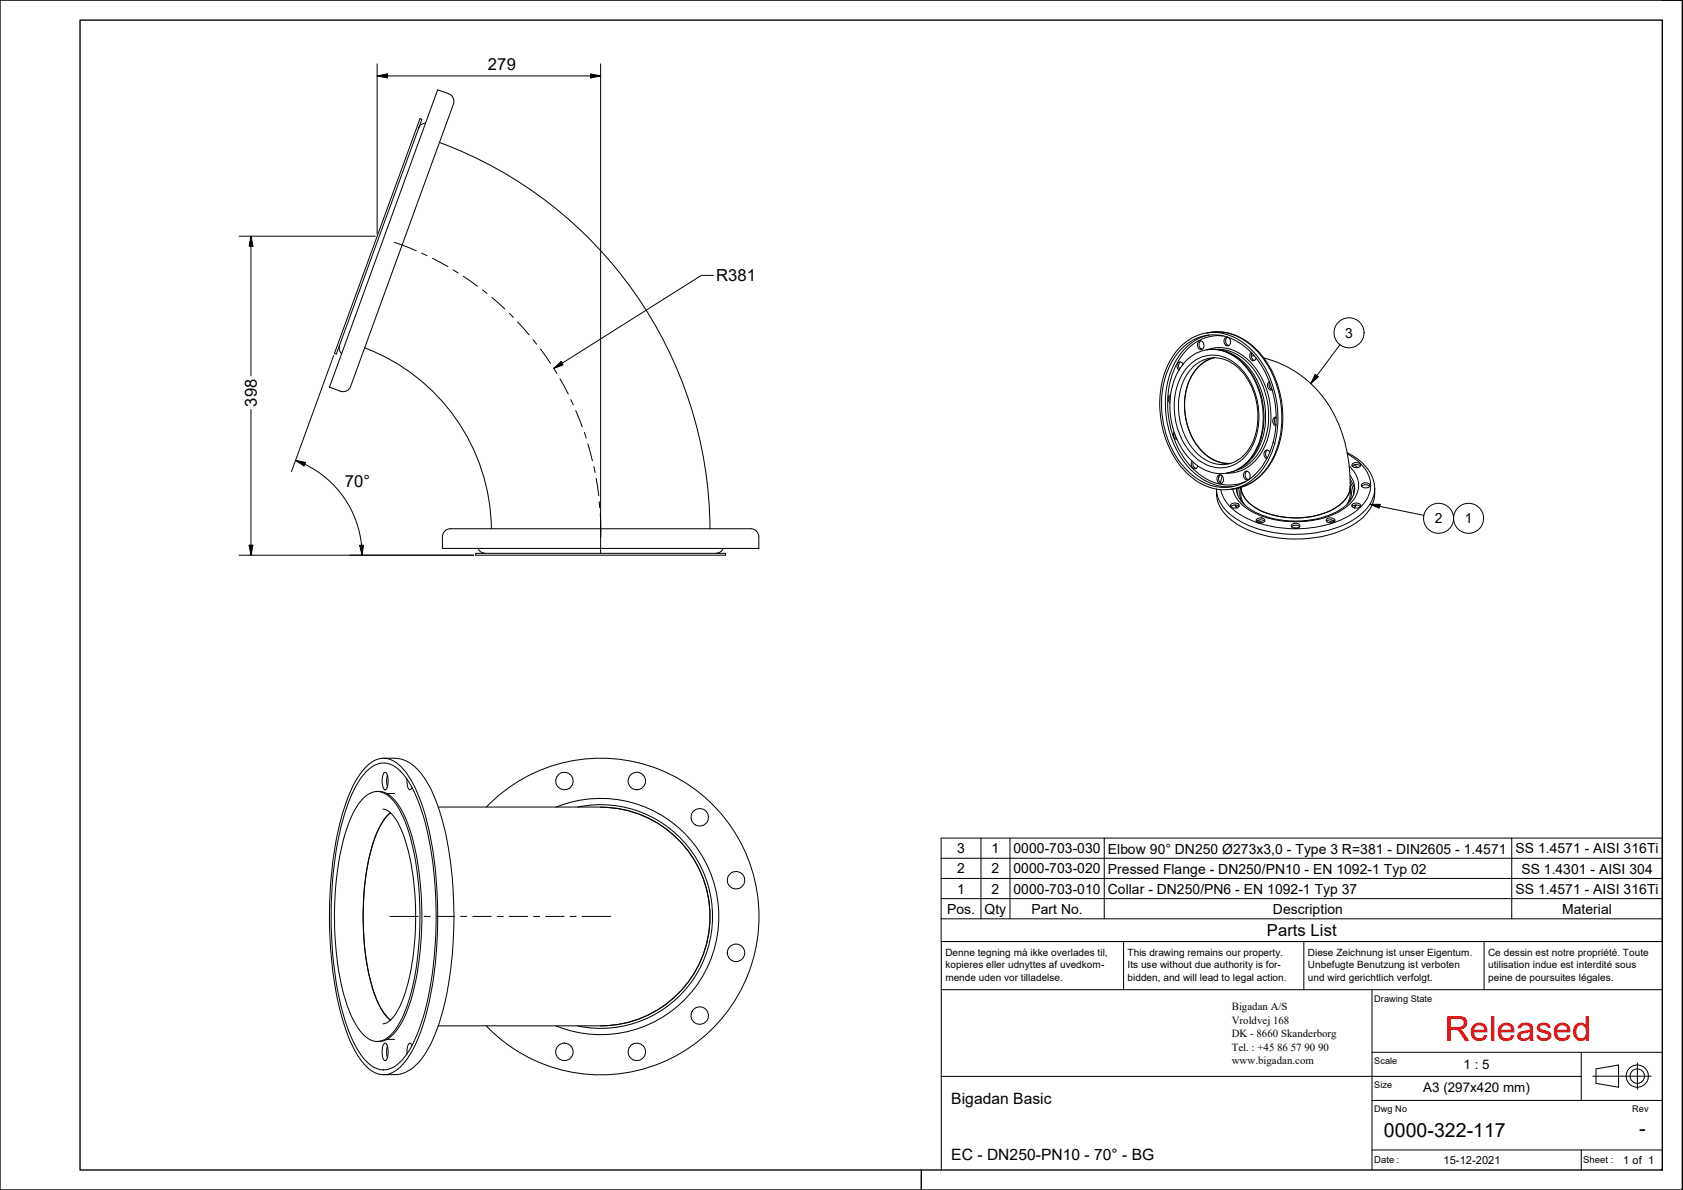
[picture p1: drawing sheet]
<svg xmlns="http://www.w3.org/2000/svg" width="420mm" height="297mm" viewBox="0 0 420 297" stroke-linecap="round" stroke-linejoin="round" font-family="sans-serif">
<!-- layer: Visible -->
<g fill="none" stroke="#000" stroke-width=".25">
<path d="M104.9 29.6l.4 .2-21.4 58.6-.4-.1zM106.2 30.8a1.8 1.8 0 0 0-1.7 1.1M109.3 22.4l2.7 1a2.01 2.01 0 0 1 1.2 2.6l-25.6 70.5a2.01 2.01 0 0 1-2.6 1.2l-2.7-1.1zM109.7 35.6a103.5 103.5 0 0 1 67.5 96.4M84.8 86.3a1.8 1.8 0 0 0 .5 2M91.1 86.8a48.9 48.9 0 0 1 31.6 45.2M292.2 98.8l-.1 1.1M292.2 98.5a1.25 1.25 0 0 0-.1 2M294.7 90.3a1.26 1.26 0 0 0-.2 1.8M294.7 86.5a11.8 11.8 0 0 1 16.8-.1 24.6 24.6 0 0 1 4.6 29.4 12 12 0 0 1-19 3 24.8 24.8 0 0 1-6.3-25.8 18.1 18.1 0 0 1 3.9-6.5zM295.1 86.9a11.4 11.4 0 0 1 15.9-.2 24 24 0 0 1 6.3 25.3 13.5 13.5 0 0 1-10.3 9.6 13.5 13.5 0 0 1-12.1-5.8 24.1 24.1 0 0 1-2-26zM295.4 90.9a.83 .83 0 0 0-1.1-.5 .83 .83 0 0 0-.5 1.2l.5 .8"/>
<path d="M296.3 89.9a9.2 9.2 0 0 1 12.7-.3 19.5 19.5 0 0 1 4 23.7 9.4 9.4 0 0 1-15.3 1.9 19.4 19.4 0 0 1-3-23.4zM299.1 85.4a.94 .94 0 0 1 1.2 0 .94 .94 0 0 1 .3 1.1 .81 .81 0 0 1-.9 .7 .81 .81 0 0 1-.7-.9zM299.8 85.1a1.23 1.23 0 0 0 .3 2.1M301.2 83.1a13.9 13.9 0 0 1 14.1 6 24.7 24.7 0 0 1 2.4 25.8 13.1 13.1 0 0 1-10.4 7.2M301.3 87.3a11.1 11.1 0 0 1 10.9 5.5 19.4 19.4 0 0 1 .5 21.1 10.2 10.2 0 0 1-6.5 4.2M302.1 89.4a9.3 9.3 0 0 1 8.9 4.6 16.8 16.8 0 0 1 .5 18.5 8.2 8.2 0 0 1-5.2 3.4M302.9 89.3a10.6 10.6 0 0 0-7 9.3 16.2 16.2 0 0 0 6.3 15.8 9.2 9.2 0 0 0 4.8 1.3M303.1 89.3a10.5 10.5 0 0 0-7.1 8.9 16.1 16.1 0 0 0 6 16 8 8 0 0 0 5.3 1.4M305.9 84.4a1.01 1.01 0 0 1 1.2 .2 1.01 1.01 0 0 1 0 1.3 .84 .84 0 0 1-1.1 .3 .84 .84 0 0 1-.4-1zM306.5 84.1a1.22 1.22 0 0 0 .2 2.2M312.4 88a1.12 1.12 0 0 0-.4 1.3 1.12 1.12 0 0 0 1.2 .6l.4-.5M312.4 88.8l.8 .1"/>
<path d="M312.5 88.2a1.27 1.27 0 0 0 .7 1.8M315.5 89.4a28.2 28.2 0 0 1 20 20.1 45 45 0 0 1 1.6 11.9M316.9 95.2a1.14 1.14 0 0 0-.4 1.3 1.14 1.14 0 0 0 1.1 .8M317 95.5a1.26 1.26 0 0 0 .6 1.8M293.1 107.9a1.23 1.23 0 0 0 .7 1.8M293.3 108.5l.4 .9M297.6 115.1a1.08 1.08 0 0 0-.1 1.3 1.08 1.08 0 0 0 1.2 .5l.3-.6M297.9 115.3a1.24 1.24 0 0 0 .7 1.6M304 118.8a.89 .89 0 0 1 1.1-.1 .89 .89 0 0 1 .3 1.1 .79 .79 0 0 1-.7 .9 .79 .79 0 0 1-.8-.8l-.1-.4zM304.4 118.7l-.2 .5M304.7 118.5a1.23 1.23 0 0 0 .3 2.1M310.8 117.7a1.06 1.06 0 0 1 1.3 .9 1.06 1.06 0 0 1-.9 1.2 1.26 1.26 0 0 1-.4-2.1z"/>
<path d="M311.3 117.6a1.19 1.19 0 0 0 .3 2.1M316.4 112.3a1.28 1.28 0 0 0 0 2M317 112.8a.81 .81 0 0 0-1-.4 .81 .81 0 0 0-.4 1.1l.1 .5 .6 .5M318.6 106a1.24 1.24 0 0 1 0-1.9 1.12 1.12 0 0 0-.9 1.1 1.12 1.12 0 0 0 .8 1.1M336.3 113a11.1 11.1 0 0 1 6.9 8.7 9.3 9.3 0 0 1-4.9 9 30.6 30.6 0 0 1-23.4 2.7 16.3 16.3 0 0 1-10.2-6.7 7.5 7.5 0 0 1-1-4.6M337.6 116.4l.7-.4a1.34 1.34 0 0 1 1.3 .4M337.7 115.8a1.33 1.33 0 0 1 2 .3 1.29 1.29 0 0 1-2.2 0zM338.1 116l.9 .7M111 132.6l.9-.5 .5-.1h75a2.01 2.01 0 0 1 2 2v2.9h-79l.1-3.4zM118.7 138.1h62.4v.5h-62.4zM119.4 136.9a1.8 1.8 0 0 0 1.7 1.2M180.5 136.9a1.8 1.8 0 0 1-1.7 1.2"/>
<path d="M307.3 126.4l.9-.3 .7 .1 .4 .2M307.4 125.8l.2-.1a1.26 1.26 0 0 1 1.8 .6 1.31 1.31 0 0 1-2.2-.2zM308.3 126.1l.4 .7M308.4 126.1l.4 .7M308.7 121.9a6.9 6.9 0 0 0 4.1 5.6 23.4 23.4 0 0 0 21.8-.3 6.7 6.7 0 0 0 3.6-5.3M309.1 126.3l.1 .2M309.7 121.7a5.2 5.2 0 0 0 .2 3.5M313.7 130.2l.9-.5 .7 .2 .4 .3M313.7 129.6l.5-.2a1.08 1.08 0 0 1 1.6 .6 1.24 1.24 0 0 1-2.2-.2zM313.7 130.1l1 .4M322.4 131.5l.7-.4a1.34 1.34 0 0 1 1.3 .4M322.5 130.9a1.33 1.33 0 0 1 2 .4 1.29 1.29 0 0 1-2.2 0z"/>
<path d="M331.2 130.2l.9-.5 .7 .2 .4 .3M331.3 129.5l.6-.2a.98 .98 0 0 1 1.3 .8 1.31 1.31 0 0 1-2.1-.2zM333.2 130.1l-1.1 .4M337.1 121.4a7.5 7.5 0 0 1-4.7 6 21.3 21.3 0 0 1-19.1-.8 6.6 6.6 0 0 1-3.5-4.9v1.5M337.1 121.5a4.7 4.7 0 0 1-.2 3.7M337.1 121.4v1.8M337.7 125.8l.2-.1a1.26 1.26 0 0 1 1.8 .6 1.31 1.31 0 0 1-2.2-.2zM337.7 126.3l-.1 .1 1.1-.3 .9 .3M338.5 126.1l-.4 .7M338.5 126.1l-.3 .7M339.9 121.4a1.53 1.53 0 0 1 2.1 0M340 120.8h.1a1.19 1.19 0 0 1 1.9 .5 1.34 1.34 0 0 1-2.1-.1z"/>
<path d="M90.5 199.5a4.5 4.5 0 0 1 7.3 0 26.7 26.7 0 0 1 5.4 12.5 80.6 80.6 0 0 1-1.5 39 15.3 15.3 0 0 1-5.6 8.5 4.5 4.5 0 0 1-5.8-1.7 27.3 27.3 0 0 1-5-11.6 83.1 83.1 0 0 1 .8-37.9 22 22 0 0 1 4.4-8.8zM91 191.8a5.6 5.6 0 0 1 7.8-1.5 17.7 17.7 0 0 1 5.8 8.7 86.7 86.7 0 0 1 4.7 31.5 83.4 83.4 0 0 1-4.7 28 19.3 19.3 0 0 1-5.8 8.8 5.6 5.6 0 0 1-7.8-1.5 33 33 0 0 1-6.2-13.8 103.5 103.5 0 0 1 .8-49.2 29.8 29.8 0 0 1 5.4-11zM91.7 192.4a5.3 5.3 0 0 1 8.2 0 26.5 26.5 0 0 1 5.8 11.5 100 100 0 0 1 0 49.7 26.5 26.5 0 0 1-5.8 11.5 5.3 5.3 0 0 1-8.2 0 28.3 28.3 0 0 1-6.3-12.8 100.7 100.7 0 0 1 .4-48.4 27.1 27.1 0 0 1 5.9-11.5zM94.1 197.6a5.8 5.8 0 0 1 5.2 3 39.3 39.3 0 0 1 5.3 16.8 80.1 80.1 0 0 1-2.3 33.2 16.6 16.6 0 0 1-5.5 8.8l-1.1 .4-1.6 .2M95.8 189.3h2.7a9.9 9.9 0 0 1 7.7 5.3 52.2 52.2 0 0 1 6.2 20.4 100.8 100.8 0 0 1-2.3 38.8 27 27 0 0 1-6.6 12.3 7.4 7.4 0 0 1-5 2.2h-2.7M95.8 193l.3-.2a2.3 2.3 0 0 1 .8 2.7 1.3 1.3 0 0 1-.9 1.6 4.4 4.4 0 0 1-.2-4.1zM96.6 198.1h1.9M96.7 193.5l-.2 1 .2 1.9M101.6 194.5a2.71 2.71 0 0 0 .8 2.7l.5-.7M95.6 202a4.6 4.6 0 0 1 3.3 2.6 41.5 41.5 0 0 1 4.6 17.4 67.5 67.5 0 0 1-2.8 27.2 11.7 11.7 0 0 1-4 6l-1.1 .4M97.5 202.8a18.2 18.2 0 0 0-4.9 9.4 69.2 69.2 0 0 0 .7 35.4 15.8 15.8 0 0 0 4.2 7.1M97.5 202.9a15.7 15.7 0 0 0-4.5 8.2 69 69 0 0 0 .3 36.5 14.9 14.9 0 0 0 4.2 7"/>
<path d="M109.4 201.5h40.5M121.4 201.5a39.5 39.5 0 0 1 56.3-.9 39.5 39.5 0 0 1 0 56.3 39.5 39.5 0 0 1-56.3-.8M138.8 201.5a29.5 29.5 0 0 1 40.7 27.3 29.5 29.5 0 0 1-40.7 27.3M144.2 201.5a27.9 27.9 0 0 1 33.7 27.3 27.9 27.9 0 0 1-33.7 27.3M150 201.5a27.3 27.3 0 0 1 27.2 27.3 27.3 27.3 0 0 1-27.2 27.3M96.6 259.4h1.9M109.4 256.1h40.5M96 260.4h.1a2.65 2.65 0 0 1 .8 2.8l-.3 1-.3 .5a1.42 1.42 0 0 1-.9-1.7 3.4 3.4 0 0 1 .6-2.6zM96.7 261.1l-.2 1.1 .2 1.8M102.9 261a.51 .51 0 0 0-.5-.6 .51 .51 0 0 0-.5 .5l-.3 2.1"/>
<circle cx="140.9" cy="195" r="2.18"/>
<circle cx="159" cy="195" r="2.18"/>
<circle cx="174.7" cy="204" r="2.18"/>
<circle cx="183.7" cy="219.7" r="2.18"/>
<circle cx="183.7" cy="237.8" r="2.18"/>
<circle cx="174.7" cy="253.5" r="2.18"/>
<circle cx="140.9" cy="262.6" r="2.18"/>
<circle cx="159" cy="262.6" r="2.18"/>
</g>
<!-- layer: Visible Narrow -->
<g fill="none" stroke="#000" stroke-width=".25">
<path d="M296.8 91.3a8.5 8.5 0 0 1 12.5 .2 17.6 17.6 0 0 1 2.7 21 8.5 8.5 0 0 1-13.6 1.7 17.4 17.4 0 0 1-2.4-22zM301.5 87.3a9.8 9.8 0 0 1 10.2 2.7 19.6 19.6 0 0 1 3.2 23 9.8 9.8 0 0 1-8.5 5.1M301.8 83.6a13.6 13.6 0 0 0-9.6 9.5 24.4 24.4 0 0 0 5.6 24.6 12.7 12.7 0 0 0 9.9 3.7M302.1 89.4a10.2 10.2 0 0 0-7.6 9.1 16.3 16.3 0 0 0 5.9 16 8 8 0 0 0 5.9 1.4M302.2 83a13.5 13.5 0 0 1 12.4 5.5 24.7 24.7 0 0 1 2.1 27.8 12.5 12.5 0 0 1-8.4 5.7M303.7 87.2a11.4 11.4 0 0 1 10 6 19.2 19.2 0 0 1 .5 19.9 9.8 9.8 0 0 1-5.8 4.4M305.4 87.5a14.9 14.9 0 0 1 9.9 11.4 17.1 17.1 0 0 1-3.5 16.3l-1.9 1.5M305.4 83.8a11.6 11.6 0 0 0-11.5 6.8 23.5 23.5 0 0 0 4.8 27.2 11.4 11.4 0 0 0 12.4 2.4M305.1 118.8l-.4 1.7M336.4 113.3a10.1 10.1 0 0 1 5.8 7.5 8.8 8.8 0 0 1-5.1 7.7 28.1 28.1 0 0 1-19.6 2.9 18.1 18.1 0 0 1-11.5-6.3l-1-1.9-.2-1M336.8 116.4a6.1 6.1 0 0 1-.3 9.8 21.6 21.6 0 0 1-15.7 3.9 17.8 17.8 0 0 1-11.6-5l-.8-1.2-.6-1.8M337 118.6a5.4 5.4 0 0 1 1.2 3.3"/>
<path d="M337.1 119.6l.8 1.6 .3 1.2M308.7 121.9h.1M308.8 121.9l-.1 .5M309.2 121.8l-.2 1.8M309.8 123.2l.1 1.2 .7 1.5M314 129.9l1.3 .5M322.8 131.8h1.3M332.9 129.9l-1.3 .5M337.1 120.4a5.3 5.3 0 0 1 .8 3.2M337.1 123.2l-.2 1.2-.6 1.5M343.2 121.9a9.6 9.6 0 0 1-5.5 7.9 30.6 30.6 0 0 1-21.9 2.7 18 18 0 0 1-10.8-6.4 7.1 7.1 0 0 1-1.3-4"/>
</g>
<!-- layer: Symbol -->
<g fill="none" stroke="#000" stroke-width=".25">
<path d="M328.3 93.5l.8 .6-1.9 1.6zM334.5 86l-7.3 9.7M342 125.9h2.6l-.3 1zM342 125.9l13.5 2.7M234.9 214.2h180.1M234.9 219.3h180.1M244.9 209.2v20.1M252.1 209.2v20.1M275.7 209.2v20.1M377.4 209.2v20.1M234.9 224.3h180.1v-15.1h-180.1v20.1M234.9 229.3v5.7h180.1v-5.7"/>
<path d="M415 224.3v5h-180.1"/>
<circle cx="336.8" cy="83.1" r="3.7"/>
<circle cx="359.1" cy="129.4" r="3.7"/>
<circle cx="366.6" cy="129.4" r="3.7"/>
</g>
<!-- layer: Border -->
<path d="M0 0h420v297h-420zM20 5h395v287h-395zM415 0h5M230 292v5" fill="none" stroke="#000" stroke-width=".34"/>
<!-- layer: Title -->
<g fill="none" stroke="#000" stroke-width=".25">
<path d="M280.5 235v12M325.5 235v12M370.5 235v12M415 235h-180v57M235 247h180M342.5 247v45M235 268.7h159.8M342.5 274.7h72.5M342.5 262.7h72.5M394.8 262.7v12M397.6 268.6h14.6M398.4 266.8l5.7-1v5.6l-5.7-1z"/>
<path d="M408.8 265.3v6.6M342.5 287h72.5M394.8 287v5"/>
<circle cx="408.7" cy="268.6" r="2.77"/>
<circle cx="408.7" cy="268.6" r="1.8"/>
</g>
<!-- layer: Centerline -->
<g fill="none" stroke="#000" stroke-width=".25">
<path d="M98.4 60.5l5.5 2.1M105.3 63.2l1.3 .6M108 64.5l3.8 2.1M113.1 67.4l1.3 .7M115.6 69l3.6 2.5M120.4 72.3l1.2 1M122.8 74.2l3.2 2.9M127.1 78.2l1.1 1M129.2 80.3l2.9 3.3M133.1 84.8l.9 1.1M134.9 87.1l2.5 3.6M138.2 91.9l.8 1.3"/>
<path d="M139.8 94.5l2.1 3.9M142.5 99.7l.6 1.4M143.7 102.5l1.6 4M145.9 107.9l.5 1.4M146.8 110.8l1.1 4.2M148.3 116.5l.3 1.4M148.8 119.4l.7 4.3M149.6 125.2l.1 1.5M149.9 128.2l.1 5.9M97.3 228.8h7.1M105.9 228.8h1.5M108.9 228.8h4.6"/>
<path d="M115 228.8h1.5M118 228.8h4.6M124.1 228.8h1.5M127.1 228.8h4.6M133.2 228.8h1.5M136.2 228.8h4.6M142.3 228.8h1.5M145.3 228.8h7.1"/>
</g>
<!-- layer: Dimension -->
<g fill="none" stroke="#000" stroke-width=".25">
<path d="M94.1 19l2.6-.6v1.1zM94.1 19h55.8M94.1 15.9v42.5M147.4 18.4l2.5 .6-2.5 .5zM149.9 15.9v122.2M59.7 59h34M62.7 59l.5 2.5h-1zM62.7 59v34.8M178.1 68.7h-3l-36.9 23.3M83.3 88.7l-10.5 29M138.2 92l1.9-1.8 .5 .9zM62.7 102.2v36.4"/>
<path d="M73.8 114.9l2.5 .5-.4 .9zM73.8 114.9l2.3 1M76.1 115.9a25.2 25.2 0 0 1 14.2 20.2M59.7 138.6h58.5M62.2 136.1h1l-.5 2.5zM89.8 136.1h1l-.4 2.5zM90.3 136.1l.1 2.5"/>
</g>
<path d="M94.1 19l2.6-.6v1.1zM147.4 18.4l2.5 .6-2.5 .5zM62.7 59l.5 2.5h-1zM138.2 92l1.9-1.8 .5 .9zM73.8 114.9l2.5 .5-.4 .9zM62.2 136.1h1l-.5 2.5zM89.8 136.1h1l-.4 2.5z" fill="#000"/>
<!-- layer: Symbol -->
<path d="M328.3 93.5l.8 .6-1.9 1.6zM342 125.9h2.6l-.3 1z" fill="#000"/>
<text font-size="8.6" fill="#f00" x="360.7" y="259.7">Released</text>
<g font-size="4.9">
<text x="345.5" y="283.7">0000-322-117</text>
<text x="409.2" y="283.3">-</text>
</g>
<g font-size="4.1">
<text x="121.8" y="17.5">279</text>
<text x="178.8" y="70.2">R381</text>
<text x="64.1" y="101.5" transform="rotate(-90 64.1 101.5)">398</text>
<text x="86.1" y="121.6">70°</text>
<text x="316.2" y="233.7">Parts List</text>
</g>
<g font-size="3.9">
<text x="237.5" y="275.5">Bigadan Basic</text>
<text x="237.5" y="289.5">EC - DN250-PN10 - 70° - BG</text>
</g>
<g font-size="3.5">
<text x="335.8" y="84.3">3</text>
<text x="358.2" y="130.6">2</text>
<text x="365.7" y="130.6">1</text>
<text x="239" y="213">3</text>
<text x="247.5" y="213">1</text>
<text x="253" y="213">0000-703-030</text>
<text x="276.6" y="213">Elbow 90° DN250 Ø273x3,0 - Type 3 R=381 - DIN2605 - 1.4571</text>
<text x="378.3" y="213">SS 1.4571 - AISI 316Ti</text>
<text x="239" y="218">2</text>
<text x="247.5" y="218">2</text>
<text x="253" y="218">0000-703-020</text>
<text x="276.6" y="218">Pressed Flange - DN250/PN10 - EN 1092-1 Typ 02</text>
<text x="379.8" y="218">SS 1.4301 - AISI 304</text>
<text x="239" y="223">1</text>
<text x="247.5" y="223">2</text>
<text x="253" y="223">0000-703-010</text>
<text x="276.6" y="223.1">Collar - DN250/PN6 - EN 1092-1 Typ 37</text>
<text x="378.3" y="223.1">SS 1.4571 - AISI 316Ti</text>
<text x="236.4" y="228.1">Pos.</text>
<text x="245.8" y="228.1">Qty</text>
<text x="257.5" y="228.1">Part No.</text>
<text x="317.8" y="228.1">Description</text>
<text x="390" y="228.1">Material</text>
</g>
<g font-size="3.3">
<text x="365.4" y="266.9">1 : 5</text>
<text x="355.3" y="272.5">A3 (297x420 mm)</text>
</g>
<g font-size="2.8">
<text x="360.3" y="290.5">15-12-2021</text>
<text x="405.3" y="290.5">1 of 1</text>
</g>
<g font-size="2.7">
<text x="307.5" y="252">Bigadan A/S</text>
<text x="307.5" y="255.5">Vroldvej 168</text>
<text x="307.5" y="262.3">Tel. : +45</text>
<text x="307.5" y="258.9">DK - 8660 Skanderborg</text>
<text x="318.9" y="262.3">86</text>
<text x="322.2" y="262.3">57</text>
<text x="325.6" y="262.3">90</text>
<text x="329.1" y="262.3">90</text>
<text x="307.5" y="265.7">www.bigadan.com</text>
</g>
<g font-size="2.5">
<text x="236" y="238.5">Denne tegning må ikke overlades til,</text>
<text x="281.5" y="238.5">This drawing remains our property.</text>
<text x="326.5" y="238.5">Diese Zeichnung ist unser Eigentum.</text>
<text x="371.5" y="238.5">Ce dessin est notre propriété. Toute</text>
<text x="236" y="241.6">kopieres eller udnyttes af uvedkom-</text>
<text x="236" y="244.8">mende uden vor tilladelse.</text>
<text x="281.5" y="244.8">bidden, and will lead to legal action.</text>
<text x="281.5" y="241.6">Its use without due authority is for-</text>
<text x="326.5" y="241.6">Unbefugte Benutzung ist verboten</text>
<text x="326.5" y="244.8">und wird gerichtlich verfolgt.</text>
<text x="371.5" y="241.6">utilisation indue est interdité sous</text>
<text x="371.5" y="244.8">peine de poursuites légales.</text>
</g>
<g font-size="2.4">
<text x="343.1" y="290.4">Date :</text>
<text x="395.2" y="290.4">Sheet :</text>
</g>
<g font-size="2.3">
<text x="343.1" y="250">Drawing State</text>
<text x="343.1" y="265.7">Scale</text>
<text x="343.1" y="271.7">Size</text>
<text x="343.1" y="277.7">Dwg No</text>
<text x="407.5" y="277.7">Rev</text>
</g>
</svg>
